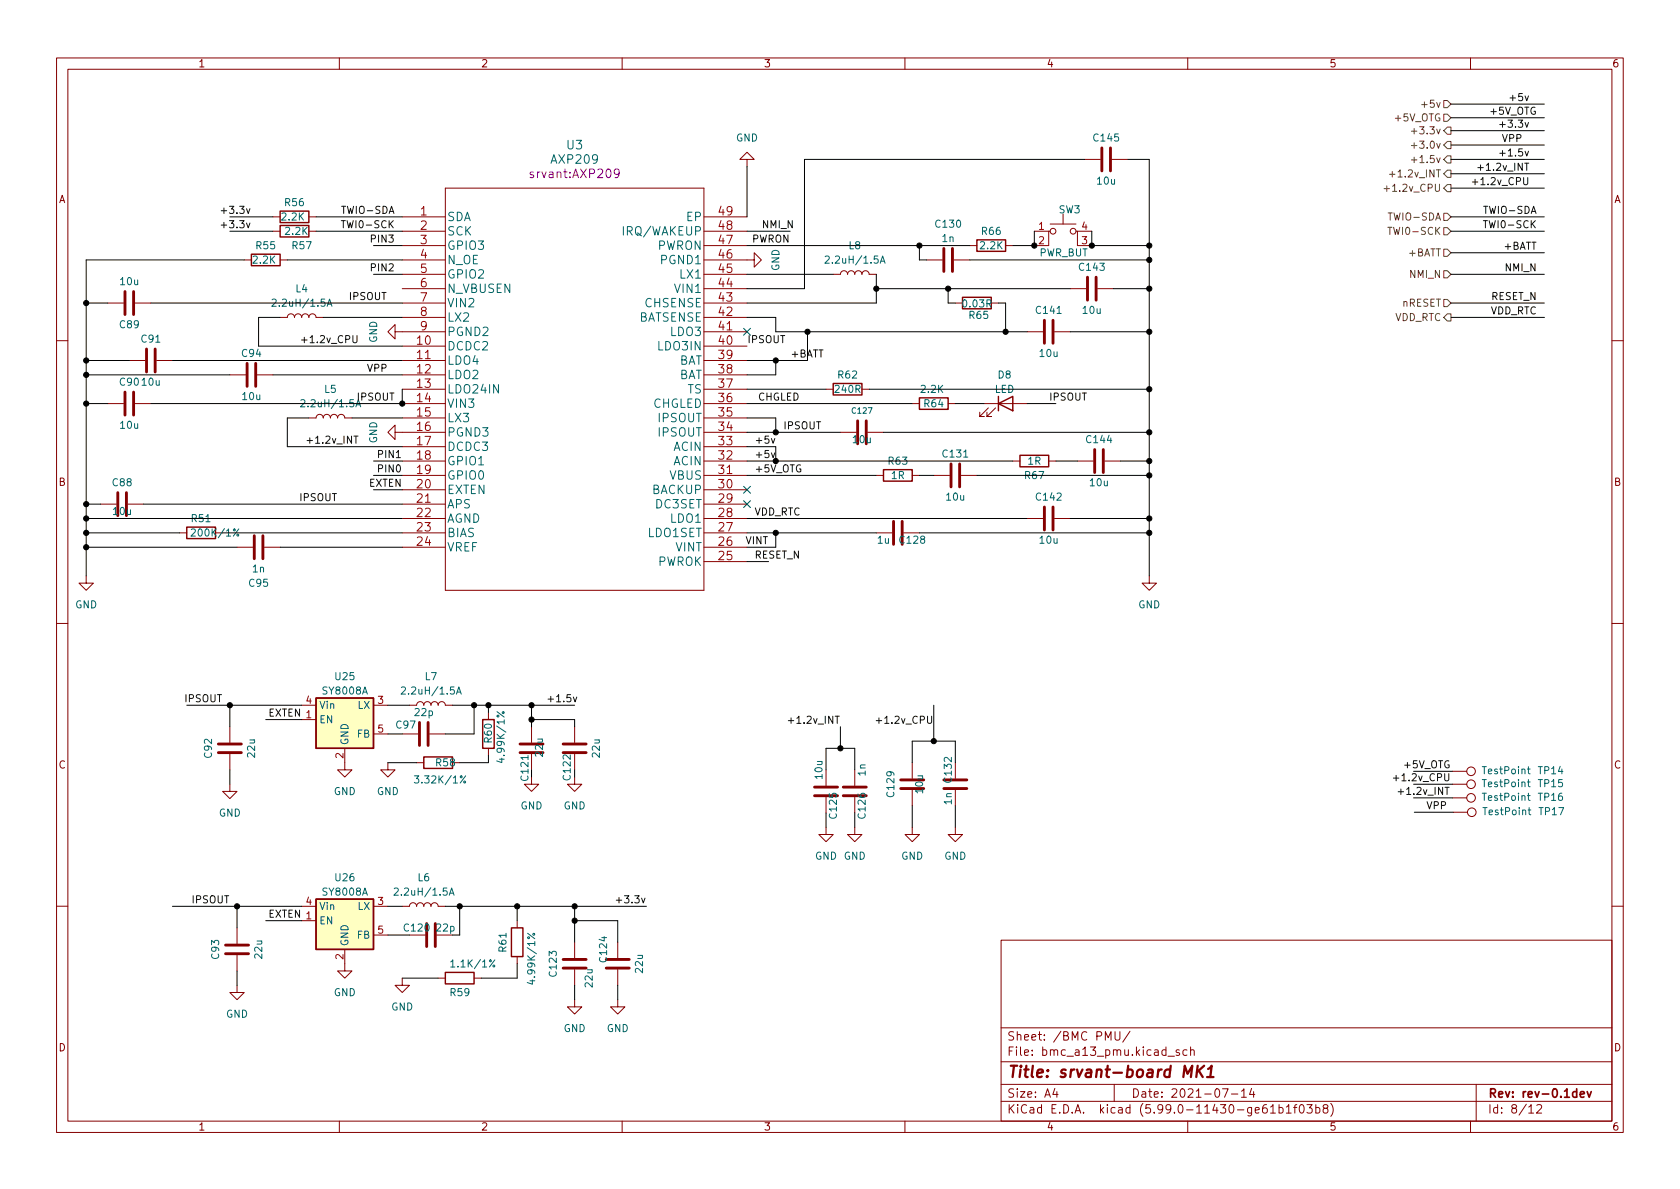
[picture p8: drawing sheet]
<svg xmlns="http://www.w3.org/2000/svg" width="297mm" height="210mm" viewBox="0 0 297 210" stroke-linecap="round" stroke-linejoin="round" font-family="sans-serif">
<g fill="none" stroke="#840000" stroke-width=".18">
<path d="M10 10.2h277v190.1h-277zM12 12.2h273v186.1h-273zM60 10.2v2M110 10.2v2M160 10.2v2M210 10.2v2M260 10.2v2M48.3 38.3h1.2M54.6 38.3h1.3M71.1 38.3h7.6M78.7 33.3h45.8v71.1h-45.8zM124.5 38.3h7.6"/>
<path d="M132.1 28.2h1.2l-1.2-1.3-1.3 1.3h1.3v1.3M185.7 39.6h4.5M188 37.8v1.8M191.8 28.2h2.8M196.6 28.2h2.8M19 53.6h2.8M23.9 53.6h2.8M43.2 46h1.2M48.3 40.9h1.2M49.5 56.1h1.3a.64 .64 0 0 1 .6-.6 .64 .64 0 0 1 .7 .6 .64 .64 0 0 1 .6-.6 .64 .64 0 0 1 .6 .6 .64 .64 0 0 1 .7-.6 .64 .64 0 0 1 .6 .6 .64 .64 0 0 1 .6-.6 .64 .64 0 0 1 .7 .6h1.2M49.5 46h1.3M54.6 40.9h1.3"/>
<path d="M69.8 58.7v-1.3l-1.2 1.3 1.2 1.2v-1.2h8.9M71.1 53.6h7.6M71.1 40.9h7.6M71.1 43.4h7.6M71.1 46h7.6M71.1 56.1h7.6M71.1 51h7.6M71.1 48.5h7.6M124.5 46h8.8v-1.3l1.3 1.3-1.3 1.2v-1.2M124.5 53.6h7.6M124.5 40.9h7.6M124.5 43.4h7.6"/>
<path d="M124.5 58.7h7.6M124.5 56.1h7.6M124.5 51h7.6M124.5 48.5h7.6M147.3 48.5h1.3a.64 .64 0 0 1 .6-.6 .64 .64 0 0 1 .7 .6 .64 .64 0 0 1 .6-.6 .64 .64 0 0 1 .6 .6 .64 .64 0 0 1 .7-.6 .64 .64 0 0 1 .6 .6 .64 .64 0 0 1 .6-.6 .64 .64 0 0 1 .7 .6h1.2M163.8 46h2.8M168.7 46h2.7M168.9 53.6h1.3M171.4 43.4h1.3M175.3 53.6h1.2M177.8 43.4h1.3M181.6 58.7h2.8"/>
<path d="M182.9 40.9h2.5M185.7 40.9h-.3v2.5h-2.5M186.4 58.7h2.8M189.2 51h2.8M190.2 40.9h.3v2.5h2.5M190.5 40.9h2.5M194.1 51h2.7M10 60.2h2M19 71.4h2.8M22.9 63.7h2.8M23.9 71.4h2.8M27.7 63.7h2.8"/>
<path d="M40.6 66.3h2.8M45.5 66.3h2.8M54.6 73.9h1.3a.64 .64 0 0 1 .6-.6 .64 .64 0 0 1 .6 .6 .64 .64 0 0 1 .7-.6 .64 .64 0 0 1 .6 .6 .64 .64 0 0 1 .7-.6 .64 .64 0 0 1 .6 .6 .64 .64 0 0 1 .6-.6 .64 .64 0 0 1 .7 .6h1.2M69.8 76.4v-1.2l-1.2 1.2 1.2 1.3v-1.3h8.9M71.1 71.4h7.6M71.1 61.2h7.6M71.1 63.7h7.6M71.1 66.3h7.6M71.1 68.8h7.6M71.1 73.9h7.6M71.1 79h7.6M124.5 76.4h7.6"/>
<path d="M124.5 71.4h7.6M124.5 61.2h7.6M124.5 63.7h7.6M124.5 66.3h7.6M124.5 68.8h7.6M124.5 73.9h7.6M124.5 79h7.6M146 68.8h1.3M148.6 76.4h2.8M152.4 68.8h1.3M153.4 76.4h2.8M161.3 71.4h1.3"/>
<path d="M167.6 71.4h1.3M174 71.4h7.6M174.8 72.1l-1.6 1.6h.8h-.8v-.8M176 72.1l-1.5 1.6h.8h-.8v-.8M285 60.2h2M17.8 89.1h2.8M22.6 89.1h2.8M31.7 94.2h1.3M41.9 96.8h2.8M46.7 96.8h2.8M71.1 81.5h7.6M71.1 84.1h7.6"/>
<path d="M71.1 86.6h7.6M71.1 89.1h7.6M71.1 91.7h7.6M71.1 94.2h7.6M71.1 96.8h7.6M124.5 81.5h7.6M124.5 84.1h7.6M124.5 86.6h7.6M124.5 89.1h7.6M124.5 91.7h7.6M124.5 94.2h7.6M124.5 96.8h7.6"/>
<path d="M124.5 99.3h7.6M154.9 84.1h1.3M154.9 94.2h2.8M161.3 84.1h1.3M165.1 84.1h2.8M169.9 84.1h2.8M179.1 81.5h1.2M181.6 91.7h2.8M185.4 81.5h1.3M186.4 91.7h2.8M190.5 81.5h2.8M195.3 81.5h2.8"/>
<path d="M10 110.2h2M15.2 101.8v1.3h1.3l-1.3 1.3-1.2-1.3h1.2M203.2 101.8v1.3h1.3l-1.3 1.3-1.3-1.3h1.3M285 110.2h2M40.6 138.7v1.2h1.3l-1.3 1.3-1.2-1.3h1.2M40.6 128.5v2.8M40.6 133.3v2.8M53.3 127.2h2.6M53.3 124.7h2.6M61 132.3v3.8h1.2l-1.2 1.3-1.3-1.3h1.3M66 124.7h2.6M66 129.8h2.6"/>
<path d="M68.6 134.9v1.2h1.2l-1.2 1.3-1.3-1.3h1.3M71.1 129.8h2.8M72.4 124.7h1.3a.64 .64 0 0 1 .6-.6 .64 .64 0 0 1 .6 .6 .64 .64 0 0 1 .7-.6 .64 .64 0 0 1 .6 .6 .64 .64 0 0 1 .6-.6 .64 .64 0 0 1 .7 .6 .64 .64 0 0 1 .6-.6 .64 .64 0 0 1 .6 .6h1.3M73.7 134.9h1.2M75.9 129.8h2.8M80 134.9h1.3M86.4 126v1.2M86.4 132.3v1.3M94 137.4v1.3h1.2l-1.2 1.2-1.3-1.2h1.3M94 128.5v2.8M94 133.3v2.8M101.6 137.4v1.3h1.3l-1.3 1.2-1.3-1.2h1.3"/>
<path d="M101.6 128.5v2.8M101.6 133.3v2.8M146 136.1v2.8M151.1 136.1v2.8M161.3 134.9v2.8M161.3 139.7v2.8M168.9 139.7v2.8M256.8 138.7h2.5M256.8 136.4h2.5M146 146.3v1.3h1.3l-1.3 1.2-1.2-1.2h1.2M151.1 146.3v1.3h1.3l-1.3 1.2-1.2-1.2h1.2M161.3 146.3v1.3h1.3l-1.3 1.2-1.3-1.2h1.3"/>
<path d="M168.9 146.3v1.3h1.3l-1.3 1.2-1.3-1.2h1.3M256.8 141.1h2.5M256.9 143.6h2.6M10 160.2h2M41.9 174.2v1.3h1.3l-1.3 1.3-1.3-1.3h1.3M41.9 164.1v2.8M41.9 168.9v2.8M53.3 162.8h2.6M53.3 160.3h2.6M61 167.9v3.8h1.2l-1.2 1.3-1.3-1.3h1.3M66 160.3h2.6M66 165.3h2.6"/>
<path d="M71.1 173v1.2h1.3l-1.3 1.3-1.3-1.3h1.3M71.1 160.3h1.3a.64 .64 0 0 1 .6-.7 .64 .64 0 0 1 .7 .7 .64 .64 0 0 1 .6-.7 .64 .64 0 0 1 .6 .7 .64 .64 0 0 1 .7-.7 .64 .64 0 0 1 .6 .7 .64 .64 0 0 1 .6-.7 .64 .64 0 0 1 .7 .7h1.2M77.5 173h1.2M83.8 173h1.3M91.4 162.8v1.3M91.4 169.2v1.2M101.6 176.8v1.2h1.3l-1.3 1.3-1.3-1.3h1.3M101.6 166.6v2.8M101.6 171.4v2.8M109.2 176.8v1.2h1.3l-1.3 1.3-1.3-1.3h1.3M109.2 166.6v2.8M109.2 171.4v2.8"/>
<path d="M177 166.3h108v32h-108zM285 160.2h2M60 198.3v2M110 198.3v2M160 198.3v2M177 194.8h108M177 191.8h108M177 187.8h108M177 181.8h108M186.5 192.5l-.4 1h1M186.9 193v1M195.4 183.9v-1.5l.5 1.1 .5-1.1v1.5"/>
<path d="M197 191.8v3M197.1 182.4v1.2l.3 .3h.5l.1-.3v-1.2M199.8 182.4l-1.3 1.9M206.5 186.8h1.1M208.5 185.7l-.4-.1-.2 .2 .1 .3 .5 .1v.4h-.6M209.9 185.7l-.5-.1-.3 .3v.4l.2 .3h.6M210 198.3v2M210.5 185.8l.2-.2 .4 .1v.9M210.5 185.1v1.5M216.1 192.5h1l-.6 1.5M217.7 193.5h1.2M219.5 193l.4-.5v1.5"/>
<path d="M219.5 194h.9M221.3 192.5l-.4 1h1M221.6 193v1M224.6 195.8l.5-.5v1.5M224.6 196.8h.9M226.1 195.9l.5-.1 .3 .3v.4l-.2 .3h-.6M226.1 195.3v1.5M227.4 195.8l.5-.5v1.5M227.4 196.8h.9M228.7 195.8h.6M229.3 195.3l-.4 .2v1.3M229.9 195.4l.2-.1a.81 .81 0 0 1 .6 .7 .81 .81 0 0 1-.3 .8h-.2a.81 .81 0 0 1-.6-.6 .81 .81 0 0 1 .3-.8z"/>
<path d="M231.1 195.3h.9l-.5 .6 .4 .1v.7l-.2 .1h-.4l-.2-.1M232.6 195.9l.5-.1 .3 .3v.4l-.2 .3h-.6M232.6 195.3v1.5M234.2 196l-.3-.3 .1-.2 .2-.2 .4 .1 .2 .2-.1 .2-.6 .2-.2 .3 .1 .4 .2 .1h.3l.3-.3-.1-.4-.2-.1M235.3 195.1a1.72 1.72 0 0 1 0 2.3M260 198.3v2M261 191.8v6.5M270.3 195.8l.4-.5v1.5M270.3 196.8h.9M271.7 195.5l.6-.2 .2 .2 .1 .3-.9 1h.9"/>
<circle cx="186.2" cy="40.9" r=".51"/>
<circle cx="189.7" cy="40.9" r=".51"/>
<circle cx="260.1" cy="136.4" r=".76"/>
<circle cx="260.1" cy="138.7" r=".76"/>
<circle cx="260.1" cy="141.1" r=".76"/>
<circle cx="260.2" cy="143.6" r=".76"/>
</g>
<path d="M279.4 193.5l.7-.1v-.3l-.5-.1-.2 .2 .1 .8h.6M280.6 193l.4 1 .3-1" fill="none" stroke="#840000" stroke-width=".3"/>
<path d="M209.2 190.5l.3-2 .5 1.4 .8-1.4-.2 2M211.8 188.5l-.3 2M211.9 189.3l.8 1.2M212.9 188.5l-1.3 1.1M213.4 190.5h1.2M213.6 189l.6-.5-.2 2" fill="none" stroke="#840000" stroke-width=".4"/>
<g fill="none" stroke="#840000" stroke-width=".25">
<path d="M49.5 37.3h5.1v2.1h-5.1zM49.5 39.9h5.1v2h-5.1zM44.4 45h5.1v2h-5.1zM170.2 52.6h5.1v2h-5.1zM172.7 42.4h5.1v2h-5.1zM147.3 67.8h5.1v2h-5.1zM162.6 70.4h5v2h-5zM176.5 71.4l2.6-1.3v2.5zM176.5 70.1v2.5M33 93.2h5.1v2h-5.1zM156.2 83.1h5.1v2h-5.1zM180.3 80.5h5.1v2h-5.1z"/>
<path d="M55.9 123.4h10.1v8.9h-10.1zM74.9 133.9h5.1v2h-5.1zM85.3 127.2h2.1v5.1h-2.1zM55.9 159h10.1v8.9h-10.1zM78.7 172h5.1v2h-5.1zM90.4 164.1h2.1v5.1h-2.1z"/>
</g>
<g fill="none" stroke="#006464" stroke-width=".18">
<path d="M48.1 53l.5-.1 .2 .4-.8 .9h.8M57.8 54.2l.5-1.3 .4 1.3M58 53.8h.6M145.9 45.4l.5-.1 .2 .3-.8 .9h.8M155.6 46.5l.5-1.2 .4 1.2M155.8 46.2h.6M53.2 70.8l.5-.1 .2 .3-.8 .9h.8M62.9 71.9l.4-1.2 .5 1.2M63 71.6h.7M33.8 93.7l.5-.2 .2 .4-.7 .9h.7M42.2 93.5l-.9 1.3M71 121.6l.5-.1 .2 .3-.8 .9h.8"/>
<path d="M73.3 137.2h.7l-.4 .5 .4 .1v.5l-.2 .2-.5-.2M80.7 122.7l.4-1.2 .5 1.2M80.8 122.4h.6M82.3 137.2l-.9 1.3M87.9 125.8l1.2 1M88.7 134.1v.8l-.9-.3M270.1 138.3h.4M270.1 136h.4M270.2 137.9v1l.3 .2M270.2 135.6v1.1l.3 .1M69.7 157.2l.5-.2 .2 .4-.8 .9h.8M79.4 158.3l.5-1.3 .4 1.3"/>
<path d="M79.6 157.9h.6M270.1 140.7h.4M270.2 143.2h.5M270.2 140.3v1.1l.3 .1M270.4 142.8v1.1l.3 .2M79.7 170.1l.4-.4v1.3M79.7 171h.7M87.5 169.7l-1 1.3M93.3 165l1.3 1M94.1 173.3v.7l-.9-.3"/>
<circle cx="42" cy="94.6" r=".18"/>
<circle cx="82.1" cy="138.3" r=".18"/>
<circle cx="89" cy="126" r=".18"/>
<circle cx="87.3" cy="170.8" r=".18"/>
<circle cx="94.4" cy="165.2" r=".18"/>
</g>
<g fill="none" stroke="#840000" stroke-width=".51">
<path d="M194.8 26.2v4M196.3 26.2v4M22.1 51.6v4M23.6 51.6v4M166.9 43.9v4.1M168.4 43.9v4.1M184.7 56.6v4.1M186.2 56.6v4.1M192.3 49v4.1M193.8 49v4.1M22.1 69.3v4.1M23.6 69.3v4.1"/>
<path d="M25.9 61.7v4.1M27.4 61.7v4.1M43.7 64.3v4M45.2 64.3v4M151.6 74.4v4.1M153.2 74.4v4.1M193.5 79.5v4.1M195.1 79.5v4.1M20.8 87.1v4.1M22.4 87.1v4.1M45 94.7v4.1M46.5 94.7v4.1"/>
<path d="M158 92.2v4.1M159.5 92.2v4.1M168.1 82v4.1M169.7 82v4.1M184.7 89.7v4M186.2 89.7v4M38.6 133.1h4.1M38.6 131.6h4.1M74.2 127.8v4M75.7 127.8v4M91.9 133.1h4.1M91.9 131.6h4.1"/>
<path d="M99.6 133.1h4M99.6 131.6h4M144 139.2h4.1M149.1 139.2h4.1M159.3 137.9h4M159.3 139.4h4M166.9 137.9h4M166.9 139.4h4M144 140.7h4.1M149.1 140.7h4.1M39.9 168.7h4M39.9 167.1h4"/>
<path d="M75.4 163.3v4.1M77 163.3v4.1M99.6 171.2h4M99.6 169.7h4M107.2 171.2h4.1M107.2 169.7h4.1"/>
</g>
<path d="M109.5 30.5l-.3 .3h-.5l-.1-.3 .1-.5 .5-.1 .2 .1a1.01 1.01 0 0 1-.4 1.4h-.3" fill="none" stroke="#840084" stroke-width=".18"/>
<g fill="#ffffc2" stroke="#ffffc2" stroke-width=".18">
<path d="M55.9 123.4h10.1v8.9h-10.1z"/>
<path d="M55.9 159h10.1v8.9h-10.1z"/>
</g>
<g fill="none" stroke="#725600" stroke-width=".18">
<path d="M255.3 17.8h.6l.6 .6-.6 .6h-.6zM244.7 33.4h1M245.7 30.8h.9M249.6 23.2h.9M249.6 25.7h.9M249.6 28.3h.9M255.3 20.2h.6l.6 .6-.6 .7h-.6zM255.3 37.7h.6l.6 .6-.6 .7h-.6zM255.9 22.5h.6v1.2h-.6l-.6-.6zM255.9 25h.6v1.3h-.6l-.6-.7zM255.9 27.6h.6v1.2h-.6l-.6-.6zM255.9 30.1h.6v1.3h-.6l-.6-.7z"/>
<path d="M255.9 32.6h.6v1.3h-.6l-.6-.6zM245.4 40.2h.7M245.7 40.2v1.3M255.3 53h.6l.6 .6-.6 .6h-.6zM255.3 47.9h.6l.6 .6-.6 .6h-.6zM255.3 40.3h.6l.6 .6-.6 .6h-.6zM255.3 44.1h.6l.6 .6-.6 .6h-.6zM255.9 55.5h.6v1.3h-.6l-.6-.7z"/>
</g>
<g fill="none" stroke="#0f0f0f" stroke-width=".18">
<path d="M39.1 37.3h1M39.1 39.8h1M60.3 39h.8M60.7 39v1.3M260.3 32.2h1M261.3 29.6h1M262.3 39h.7M262.6 39v1.3M265.2 22h.9M265.2 27.1h.9M53.3 60.1h1M54.3 77.9h1"/>
<path d="M136.4 77.5l.3 .9 .3-.9M136.4 80.1l.3 .8 .3-.8M101.4 123.3l.3 .8 .3-.8M139.4 127.4h.9M154.9 127.4h1M246.4 137.6h.9M109 159.2h.9M247.2 140h1"/>
</g>
<g fill="none" stroke="#000" stroke-width=".18">
<path d="M256.5 18.4h16.5M40.6 38.3h7.7M55.9 38.3h15.2M132.1 29.5v8.8M191.8 28.2h-49.6v22.8h-10.1M199.4 28.2h3.8v73.6M256.5 38.3h16.5M256.5 28.2h16.5M256.5 20.8h16.5M256.5 23.1h16.5M256.5 25.6h16.5M256.5 33.3h16.5"/>
<path d="M256.5 30.7h16.5M15.2 53.6h3.8M26.7 53.6h44.4M40.6 40.9h7.7M43.2 46h-28v55.8M49.5 56.1h-3.8v5.1h25.4M50.8 46h20.3M55.9 40.9h15.2M57.1 56.1h14M66 43.4h5.1M66 48.5h5.1M132.1 56.1h5.1v2.6h44.4"/>
<path d="M132.1 43.4h39.3M132.1 48.5h15.2M132.1 40.9h7.6M142.8 58.7v5h-10.7M154.9 48.5v5.1h-22.8M154.9 51h34.3M162.6 43.4v2.6h1.2M167.6 51v2.6h1.3M171.4 46h31.8M176.5 53.6h1.3v5.1M182.9 40.9v2.5h-3.8M189.2 58.7h14"/>
<path d="M193 40.9v2.5h10.2M196.8 51h6.4M256.5 48.5h16.5M256.5 40.9h16.5M256.5 53.6h16.5M256.5 44.7h16.5M256.6 56.1h16.5M15.2 66.3h25.4M15.2 71.4h3.8M15.2 63.7h7.7M30.5 63.7h40.6M48.3 66.3h22.8"/>
<path d="M54.6 73.9h-3.8v5.1h20.3M62.2 73.9h8.9M71.1 68.8v2.6h-44.4M132.1 73.9h5.1v2.5M132.1 79h5.1v2.5M132.1 71.4h29.2M132.1 68.8h13.9M132.1 76.4h16.5M137.2 63.7v2.6h-5.1M153.7 68.8h49.5M156.2 76.4h47M168.9 71.4h5.1"/>
<path d="M181.6 71.4h5.1M15.2 91.7h55.9M15.2 94.2h16.5M15.2 96.8h26.7M15.2 89.1h2.6M25.4 89.1h45.7M39.4 94.2h31.7M49.5 96.8h21.6M66 81.5h5.1M66 84.1h5.1M66 86.6h5.1M132.1 81.5h47"/>
<path d="M132.1 91.7h49.5M132.1 84.1h22.8M132.1 94.2h22.8M132.1 99.3h3.8M137.2 94.2v2.6h-5.1M162.6 84.1h2.5M162.6 94.2h40.6M172.7 84.1h30.5M186.7 81.5h3.8M189.2 91.7h14M198.1 81.5h5.1M33 124.7h20.3"/>
<path d="M40.6 124.7v3.8M40.6 136.1v2.6M47 127.2h6.3M68.6 124.7h3.8M68.6 129.8h2.5M68.6 134.9h5.1M80 124.7h21.6M83.8 124.7v5.1h-5.1M86.4 133.6v1.3h-5.1M86.4 124.7v1.3M94 127.2h7.6v1.3M94 124.7v3.8"/>
<path d="M101.6 136.1v1.3M146 136.1v-3.8h5.1v3.8M148.6 128.5v3.8M161.3 134.9v-3.8h7.6v3.8M165.1 124.7v6.4M249.9 136.4h6.9M249.9 138.7h6.9M146 143.8v2.5M151.1 143.8v2.5M161.3 142.5v3.8M168.9 142.5v3.8M249.9 141.1h6.9"/>
<path d="M250.1 143.6h6.8M30.5 160.3h22.8M41.9 160.3v3.8M41.9 171.7v2.5M47 162.8h6.3M68.6 160.3h2.5M68.6 165.3h3.8M71.1 173h6.4M78.7 160.3h35.6M81.3 160.3v5h-1.3M91.4 170.4v2.6h-6.3M91.4 160.3v2.5"/>
<path d="M101.6 160.3v6.3M101.6 174.2v2.6M101.6 162.8h7.6v3.8M109.2 174.2v2.6"/>
</g>
<path d="M131.5 58.1l1.2 1.2M132.7 58.1l-1.2 1.2M131.5 88.5l1.2 1.3M131.5 86l1.2 1.2M132.7 88.5l-1.2 1.3M132.7 86l-1.2 1.2" fill="none" stroke="#000084" stroke-width=".18"/>
<g fill="#000" stroke="#000" stroke-width=".18">
<circle cx="15.2" cy="53.6" r=".46"/>
<circle cx="142.8" cy="58.7" r=".46"/>
<circle cx="154.9" cy="51" r=".46"/>
<circle cx="162.6" cy="43.4" r=".46"/>
<circle cx="167.6" cy="51" r=".46"/>
<circle cx="177.8" cy="58.7" r=".46"/>
<circle cx="182.9" cy="43.4" r=".46"/>
<circle cx="193" cy="43.4" r=".46"/>
<circle cx="203.2" cy="43.4" r=".46"/>
<circle cx="203.2" cy="58.7" r=".46"/>
<circle cx="203.2" cy="51" r=".46"/>
<circle cx="203.2" cy="46" r=".46"/>
<circle cx="15.2" cy="63.7" r=".46"/>
<circle cx="15.2" cy="71.4" r=".46"/>
<circle cx="15.2" cy="66.3" r=".46"/>
<circle cx="71.1" cy="71.4" r=".46"/>
<circle cx="137.2" cy="76.4" r=".46"/>
<circle cx="137.2" cy="63.7" r=".46"/>
<circle cx="203.2" cy="76.4" r=".46"/>
<circle cx="203.2" cy="68.8" r=".46"/>
<circle cx="15.2" cy="89.1" r=".46"/>
<circle cx="15.2" cy="91.7" r=".46"/>
<circle cx="15.2" cy="96.8" r=".46"/>
<circle cx="15.2" cy="94.2" r=".46"/>
<circle cx="137.2" cy="94.2" r=".46"/>
<circle cx="137.2" cy="81.5" r=".46"/>
<circle cx="203.2" cy="81.5" r=".46"/>
<circle cx="203.2" cy="84.1" r=".46"/>
<circle cx="203.2" cy="91.7" r=".46"/>
<circle cx="203.2" cy="94.2" r=".46"/>
<circle cx="40.6" cy="124.7" r=".46"/>
<circle cx="83.8" cy="124.7" r=".46"/>
<circle cx="86.4" cy="124.7" r=".46"/>
<circle cx="94" cy="124.7" r=".46"/>
<circle cx="94" cy="127.2" r=".46"/>
<circle cx="148.6" cy="132.3" r=".46"/>
<circle cx="165.1" cy="131.1" r=".46"/>
<circle cx="41.9" cy="160.3" r=".46"/>
<circle cx="81.3" cy="160.3" r=".46"/>
<circle cx="91.4" cy="160.3" r=".46"/>
<circle cx="101.6" cy="162.8" r=".46"/>
<circle cx="101.6" cy="160.3" r=".46"/>
</g>
<text font-size="2.8" fill="#840000" x="178" y="190.6">Title: srvant-board MK1</text>
<g font-size="2.1" fill="#006464">
<text x="97.6" y="29">AXP209</text>
<text x="100.2" y="26.4">U3</text>
<text x="79" y="39.1">SDA</text>
<text x="79" y="41.6">SCK</text>
<text x="110.6" y="41.6">IRQ/WAKEUP</text>
<text x="121.4" y="39.1">EP</text>
<text x="79" y="44.2">GPIO3</text>
<text x="79" y="46.7">N_OE</text>
<text x="116.2" y="44.2">PWRON</text>
<text x="117" y="46.7">PGND1</text>
<text x="79" y="49.3">GPIO2</text>
<text x="79" y="51.8">N_VBUSEN</text>
<text x="119.6" y="51.8">VIN1</text>
<text x="120.4" y="49.3">LX1</text>
<text x="79" y="54.3">VIN2</text>
<text x="79" y="56.9">LX2</text>
<text x="79" y="59.4">PGND2</text>
<text x="112.8" y="56.9">BATSENSE</text>
<text x="114.1" y="54.3">CHSENSE</text>
<text x="118.6" y="59.4">LDO3</text>
<text x="79" y="62">DCDC2</text>
<text x="79" y="64.5">LDO4</text>
<text x="116.6" y="62">LDO3IN</text>
<text x="119.9" y="64.5">BAT</text>
<text x="79" y="67">LDO2</text>
<text x="79" y="69.6">LDO24IN</text>
<text x="119.9" y="67">BAT</text>
<text x="121.5" y="69.6">TS</text>
<text x="79" y="72.1">VIN3</text>
<text x="79" y="74.7">LX3</text>
<text x="79" y="77.2">PGND3</text>
<text x="115.4" y="72.1">CHGLED</text>
<text x="116.4" y="77.2">IPSOUT</text>
<text x="116.4" y="74.7">IPSOUT</text>
<text x="79" y="79.7">DCDC3</text>
<text x="79" y="82.3">GPIO1</text>
<text x="119.1" y="82.3">ACIN</text>
<text x="119.1" y="79.7">ACIN</text>
<text x="79" y="84.8">GPIO0</text>
<text x="79" y="87.4">EXTEN</text>
<text x="79" y="89.9">APS</text>
<text x="115.3" y="87.4">BACKUP</text>
<text x="116" y="89.9">DC3SET</text>
<text x="118.4" y="84.8">VBUS</text>
<text x="79" y="92.4">AGND</text>
<text x="79" y="95">BIAS</text>
<text x="114.6" y="95">LDO1SET</text>
<text x="118.6" y="92.4">LDO1</text>
<text x="79" y="97.5">VREF</text>
<text x="116.2" y="100.1">PWROK</text>
<text x="119.5" y="97.5">VINT</text>
</g>
<text font-size="2.1" fill="#840084" x="94.1" y="31.5">srvant:AXP209</text>
<g font-size="2.1" fill="#a90000">
<text x="74.3" y="38.1">1</text>
<text x="74.3" y="40.6">2</text>
<text x="127.1" y="40.6">48</text>
<text x="127.1" y="38.1">49</text>
<text x="74.3" y="43.2">3</text>
<text x="74.3" y="45.7">4</text>
<text x="127.1" y="45.7">46</text>
<text x="127.1" y="43.2">47</text>
<text x="74.3" y="48.3">5</text>
<text x="74.3" y="50.8">6</text>
<text x="74.3" y="53.3">7</text>
<text x="127.1" y="53.3">43</text>
<text x="127.1" y="50.8">44</text>
<text x="127.1" y="48.3">45</text>
<text x="74.3" y="55.9">8</text>
<text x="74.3" y="58.4">9</text>
<text x="127.1" y="58.4">41</text>
<text x="127.1" y="55.9">42</text>
<text x="73.8" y="61">10</text>
<text x="73.8" y="63.5">11</text>
<text x="127.1" y="63.5">39</text>
<text x="127.1" y="61">40</text>
<text x="73.8" y="66">12</text>
<text x="73.8" y="68.6">13</text>
<text x="73.8" y="71.1">14</text>
<text x="127.1" y="71.1">36</text>
<text x="127.1" y="68.6">37</text>
<text x="127.1" y="66">38</text>
<text x="73.8" y="73.7">15</text>
<text x="73.8" y="76.2">16</text>
<text x="127.1" y="76.2">34</text>
<text x="127.1" y="73.7">35</text>
<text x="73.8" y="78.7">17</text>
<text x="73.8" y="81.3">18</text>
<text x="73.8" y="83.8">19</text>
<text x="127.1" y="83.8">31</text>
<text x="127.1" y="81.3">32</text>
<text x="127.1" y="78.7">33</text>
<text x="73.8" y="86.4">20</text>
<text x="73.8" y="88.9">21</text>
<text x="127.1" y="88.9">29</text>
<text x="127.1" y="86.4">30</text>
<text x="73.8" y="91.4">22</text>
<text x="73.8" y="94">23</text>
<text x="127.1" y="94">27</text>
<text x="127.1" y="91.4">28</text>
<text x="73.8" y="96.5">24</text>
<text x="127.1" y="99.1">25</text>
<text x="127.1" y="96.5">26</text>
</g>
<g font-size="2.1" fill="#840000">
<text x="178" y="184">Sheet: /BMC PMU/</text>
<text x="178" y="186.7">File: bmc_a13_pmu.kicad_sch</text>
<text x="178" y="196.9">KiCad E.D.A. kicad (5.99.0-11430-ge61b1f03b8)</text>
<text x="178" y="194.1">Size: A4</text>
<text x="200" y="194.1">Date: 2021-07-14</text>
<text x="263" y="194.1">Rev: rev-0.1dev</text>
<text x="263" y="196.9">Id: 8/12</text>
</g>
<g font-size="1.8" fill="#840000">
<text x="35" y="11.9">1</text>
<text x="85" y="11.9">2</text>
<text x="135" y="11.9">3</text>
<text x="185" y="11.9">4</text>
<text x="235" y="11.9">5</text>
<text x="285" y="11.9">6</text>
<text x="10.3" y="35.9">A</text>
<text x="285.3" y="35.9">A</text>
<text x="10.3" y="85.9">B</text>
<text x="285.3" y="85.9">B</text>
<text x="10.3" y="135.9">C</text>
<text x="285.3" y="135.9">C</text>
<text x="10.3" y="185.9">D</text>
<text x="285.3" y="185.9">D</text>
<text x="35" y="199.9">1</text>
<text x="85" y="199.9">2</text>
<text x="135" y="199.9">3</text>
<text x="185" y="199.9">4</text>
<text x="235" y="199.9">5</text>
<text x="285" y="199.9">6</text>
</g>
<g font-size="1.8" fill="#0f0f0f">
<text x="267.5" y="17.9">+5v</text>
<text x="263.8" y="20.3">+5V_OTG</text>
<text x="266" y="22.6">+3.3v</text>
<text x="265.7" y="25.1">VPP</text>
<text x="266" y="27.6">+1.5v</text>
<text x="261.3" y="32.7">+1.2v_CPU</text>
<text x="262.2" y="30.2">+1.2v_INT</text>
<text x="40" y="37.8">+3.3v</text>
<text x="40" y="40.3">+3.3v</text>
<text x="60.9" y="37.8">TWIO-SDA</text>
<text x="61.3" y="40.3">TWI0-SCK</text>
<text x="134.6" y="40.3">NMI_N</text>
<text x="262.8" y="37.8">TWIO-SDA</text>
<text x="263.2" y="40.3">TWI0-SCK</text>
<text x="65.9" y="42.9">PIN3</text>
<text x="65.9" y="48">PIN2</text>
<text x="132.9" y="42.9">PWRON</text>
<text x="266" y="44.2">+BATT</text>
<text x="266.3" y="48">NMI_N</text>
<text x="61.9" y="53">IPSOUT</text>
<text x="263.6" y="53">RESET_N</text>
<text x="263.4" y="55.6">VDD_RTC</text>
<text x="54.3" y="60.7">+1.2v_CPU</text>
<text x="65" y="65.7">VPP</text>
<text x="132.1" y="60.7">IPSOUT</text>
<text x="139.7" y="63.2">+BATT</text>
<text x="63.3" y="70.8">IPSOUT</text>
<text x="134" y="70.8">CHGLED</text>
<text x="185.4" y="70.8">IPSOUT</text>
<text x="138.4" y="75.9">IPSOUT</text>
<text x="55.2" y="78.4">+1.2v_INT</text>
<text x="67.2" y="83.5">PIN0</text>
<text x="67.2" y="81">PIN1</text>
<text x="133.3" y="81">+5v</text>
<text x="133.3" y="78.4">+5v</text>
<text x="133.3" y="83.5">+5V_OTG</text>
<text x="53.1" y="88.6">IPSOUT</text>
<text x="65.2" y="86.1">EXTEN</text>
<text x="133.3" y="91.1">VDD_RTC</text>
<text x="131.9" y="96.2">VINT</text>
<text x="133.3" y="98.8">RESET_N</text>
<text x="32.8" y="124.2">IPSOUT</text>
<text x="96.5" y="124.2">+1.5v</text>
<text x="47.4" y="126.7">EXTEN 1</text>
<text x="140.3" y="128">+1.2v_INT</text>
<text x="155.9" y="128">+1.2v_CPU</text>
<text x="248.5" y="135.9">+5V_OTG</text>
<text x="247.3" y="138.1">+1.2v_CPU</text>
<text x="248.1" y="140.6">+1.2v_INT</text>
<text x="252.4" y="143.1">VPP</text>
<text x="34.1" y="159.7">IPSOUT</text>
<text x="109.8" y="159.7">+3.3v</text>
<text x="47.4" y="162.3">EXTEN 1</text>
</g>
<g font-size="1.8" fill="#725600">
<text x="246.9" y="21.5">+5V_OTG</text>
<text x="250.4" y="23.7">+3.3v</text>
<text x="251.9" y="19">+5v</text>
<text x="250.4" y="26.3">+3.0v</text>
<text x="250.4" y="28.8">+1.5v</text>
<text x="245.7" y="33.9">+1.2v_CPU</text>
<text x="246.6" y="31.4">+1.2v_INT</text>
<text x="245.9" y="39">TWIO-SDA</text>
<text x="246.3" y="41.5">TWI0-SCK</text>
<text x="249.1" y="45.3">+BATT</text>
<text x="249.4" y="49.1">NMI_N</text>
<text x="246.5" y="56.8">VDD_RTC</text>
<text x="247.9" y="54.2">nRESET</text>
</g>
<g font-size="1.8" fill="#006464">
<text x="130.1" y="25">GND</text>
<text x="193.5" y="25">C145</text>
<text x="194.1" y="32.6">10u</text>
<text x="49.9" y="39">2.2K</text>
<text x="50.4" y="36.4">R56</text>
<text x="50.5" y="41.5">2.2K</text>
<text x="165.5" y="40.3">C130</text>
<text x="173.6" y="41.5">R66</text>
<text x="187.2" y="37.7">SW3</text>
<text x="44.8" y="46.6">2.2K</text>
<text x="45.3" y="44.1">R55</text>
<text x="51.7" y="44.1">R57</text>
<text x="137.8" y="47.9" transform="rotate(-90 137.8 47.9)">GND</text>
<text x="146.6" y="46.6">2.2uH/1.5A</text>
<text x="150.1" y="44.1">L8</text>
<text x="166.6" y="42.8">1n</text>
<text x="173.4" y="44.1">2.2K</text>
<text x="183.7" y="45.3">PWR_BUT</text>
<text x="190.9" y="47.9">C143</text>
<text x="21.3" y="50.4">10u</text>
<text x="52.3" y="51.7">L4</text>
<text x="21.2" y="58">C89</text>
<text x="48.8" y="54.2">2.2uH/1.5A</text>
<text x="170.4" y="54.4">0.03R</text>
<text x="171.4" y="56.4">R65</text>
<text x="183.3" y="55.5">C141</text>
<text x="191.5" y="55.5">10u</text>
<text x="25" y="60.6">C91</text>
<text x="42.8" y="63.1">C94</text>
<text x="66.7" y="60.6" transform="rotate(-90 66.7 60.6)">GND</text>
<text x="183.9" y="63.1">10u</text>
<text x="21.2" y="68.2">C90</text>
<text x="25.1" y="68.2">10u</text>
<text x="42.9" y="70.7">10u</text>
<text x="57.4" y="69.5">L5</text>
<text x="147.7" y="69.5">240R</text>
<text x="148.2" y="66.9">R62</text>
<text x="162.9" y="69.5">2.2K</text>
<text x="175.8" y="69.5">LED</text>
<text x="176.5" y="66.9">D8</text>
<text x="21.3" y="75.8">10u</text>
<text x="53.9" y="72">2.2uH/1.5A</text>
<text x="163.5" y="72">R64</text>
<text x="66.7" y="78.4" transform="rotate(-90 66.7 78.4)">GND</text>
<text x="150.9" y="78.4">10u</text>
<text x="157.1" y="82.2">R63</text>
<text x="166.8" y="80.9">C131</text>
<text x="181.7" y="82.2">1R</text>
<text x="192.2" y="78.4">C144</text>
<text x="20" y="86">C88</text>
<text x="157.6" y="84.7">1R</text>
<text x="167.4" y="88.5">10u</text>
<text x="181.3" y="84.7">R67</text>
<text x="183.3" y="88.5">C142</text>
<text x="192.8" y="86">10u</text>
<text x="20.1" y="91.1">10u</text>
<text x="33.9" y="92.3">R51</text>
<text x="34.4" y="94.9">200K/1%</text>
<text x="44.7" y="101.2">1n</text>
<text x="155.2" y="96.1">1u</text>
<text x="159.2" y="96.1">C128</text>
<text x="183.9" y="96.1">10u</text>
<text x="13.3" y="107.6">GND</text>
<text x="44.1" y="103.8">C95</text>
<text x="201.2" y="107.6">GND</text>
<text x="56.4" y="125.3">Vin</text>
<text x="57.2" y="122.8">SY8008A</text>
<text x="59.3" y="120.3">U25</text>
<text x="63.3" y="125.3">LX</text>
<text x="71.7" y="122.8">2.2uH/1.5A</text>
<text x="75.2" y="120.3">L7</text>
<text x="56.4" y="127.9">EN</text>
<text x="61.6" y="131.8" transform="rotate(-90 61.6 131.8)">GND</text>
<text x="63.2" y="130.4">FB</text>
<text x="70.1" y="128.8">C97</text>
<text x="73.4" y="126.6">22p</text>
<text x="87" y="131.3" transform="rotate(-90 87 131.3)">R60</text>
<text x="37.5" y="134" transform="rotate(-90 37.5 134)">C92</text>
<text x="45.1" y="133.9" transform="rotate(-90 45.1 133.9)">22u</text>
<text x="77.1" y="135.5">R58</text>
<text x="89.2" y="134.2" transform="rotate(-90 89.2 134.2)">4.99K/1%</text>
<text x="96" y="133.7" transform="rotate(-90 96 133.7)">22u</text>
<text x="100.9" y="137.8" transform="rotate(-90 100.9 137.8)">C122</text>
<text x="106" y="133.9" transform="rotate(-90 106 133.9)">22u</text>
<text x="145.4" y="137.7" transform="rotate(-90 145.4 137.7)">10u</text>
<text x="153" y="137.2" transform="rotate(-90 153 137.2)">1n</text>
<text x="262.3" y="136.9">TestPoint</text>
<text x="272.1" y="136.9">TP14</text>
<text x="59" y="140.6">GND</text>
<text x="66.6" y="140.6">GND</text>
<text x="73.9" y="138.5">3.32K/1%</text>
<text x="92" y="143.1">GND</text>
<text x="99.6" y="143.1">GND</text>
<text x="158.1" y="140.8" transform="rotate(-90 158.1 140.8)">C129</text>
<text x="163.2" y="140.2" transform="rotate(-90 163.2 140.2)">10u</text>
<text x="168.3" y="142.3" transform="rotate(-90 168.3 142.3)">1n</text>
<text x="168.3" y="138.3" transform="rotate(-90 168.3 138.3)">C132</text>
<text x="262.3" y="139.2">TestPoint</text>
<text x="262.3" y="141.6">TestPoint</text>
<text x="272.1" y="139.2">TP15</text>
<text x="272.1" y="141.6">TP16</text>
<text x="38.7" y="144.4">GND</text>
<text x="148" y="144.6" transform="rotate(-90 148 144.6)">C125</text>
<text x="153" y="144.6" transform="rotate(-90 153 144.6)">C126</text>
<text x="262.4" y="144.1">TestPoint</text>
<text x="272.2" y="144.1">TP17</text>
<text x="59.3" y="155.8">U26</text>
<text x="73.9" y="155.8">L6</text>
<text x="144.1" y="152">GND GND</text>
<text x="159.3" y="152">GND</text>
<text x="166.9" y="152">GND</text>
<text x="56.4" y="160.9">Vin</text>
<text x="57.2" y="158.4">SY8008A</text>
<text x="63.3" y="160.9">LX</text>
<text x="70.4" y="158.4">2.2uH/1.5A</text>
<text x="56.4" y="163.4">EN</text>
<text x="61.6" y="167.4" transform="rotate(-90 61.6 167.4)">GND</text>
<text x="63.2" y="166">FB</text>
<text x="71.5" y="164.7">C120</text>
<text x="77.2" y="164.7">22p</text>
<text x="38.7" y="169.5" transform="rotate(-90 38.7 169.5)">C93</text>
<text x="46.4" y="169.4" transform="rotate(-90 46.4 169.4)">22u</text>
<text x="80.2" y="171.1">1.1K/1%</text>
<text x="89.5" y="168.3" transform="rotate(-90 89.5 168.3)">R61</text>
<text x="94.6" y="173.4" transform="rotate(-90 94.6 173.4)">4.99K/1%</text>
<text x="98.4" y="172.5" transform="rotate(-90 98.4 172.5)">C123</text>
<text x="107.3" y="170" transform="rotate(-90 107.3 170)">C124</text>
<text x="113.7" y="172" transform="rotate(-90 113.7 172)">22u</text>
<text x="39.9" y="180">GND</text>
<text x="59" y="176.1">GND</text>
<text x="69.2" y="178.7">GND</text>
<text x="79.7" y="176.1">R59</text>
<text x="104.8" y="174.5" transform="rotate(-90 104.8 174.5)">22u</text>
<text x="99.6" y="182.5">GND</text>
<text x="107.3" y="182.5">GND</text>
</g>
<g font-size="1.8" fill="#a90000">
<text x="183.7" y="40.6">1</text>
<text x="191.3" y="40.6">4</text>
<text x="183.7" y="43.2">2</text>
<text x="191.3" y="43.2">3</text>
<text x="54.1" y="124.5">4</text>
<text x="66.8" y="124.5">3</text>
<text x="66.8" y="129.5">5</text>
<text x="60.7" y="134.1" transform="rotate(-90 60.7 134.1)">2</text>
<text x="54.1" y="160">4</text>
<text x="66.8" y="160">3</text>
<text x="66.8" y="165.1">5</text>
<text x="60.7" y="169.7" transform="rotate(-90 60.7 169.7)">2</text>
</g>
<text font-size="1.8" x="93.4" y="137.9" transform="rotate(-90 93.4 137.9)">C121</text>
<text font-size="1.4" fill="#006464" x="150.7" y="73.1">C127</text>
</svg>
